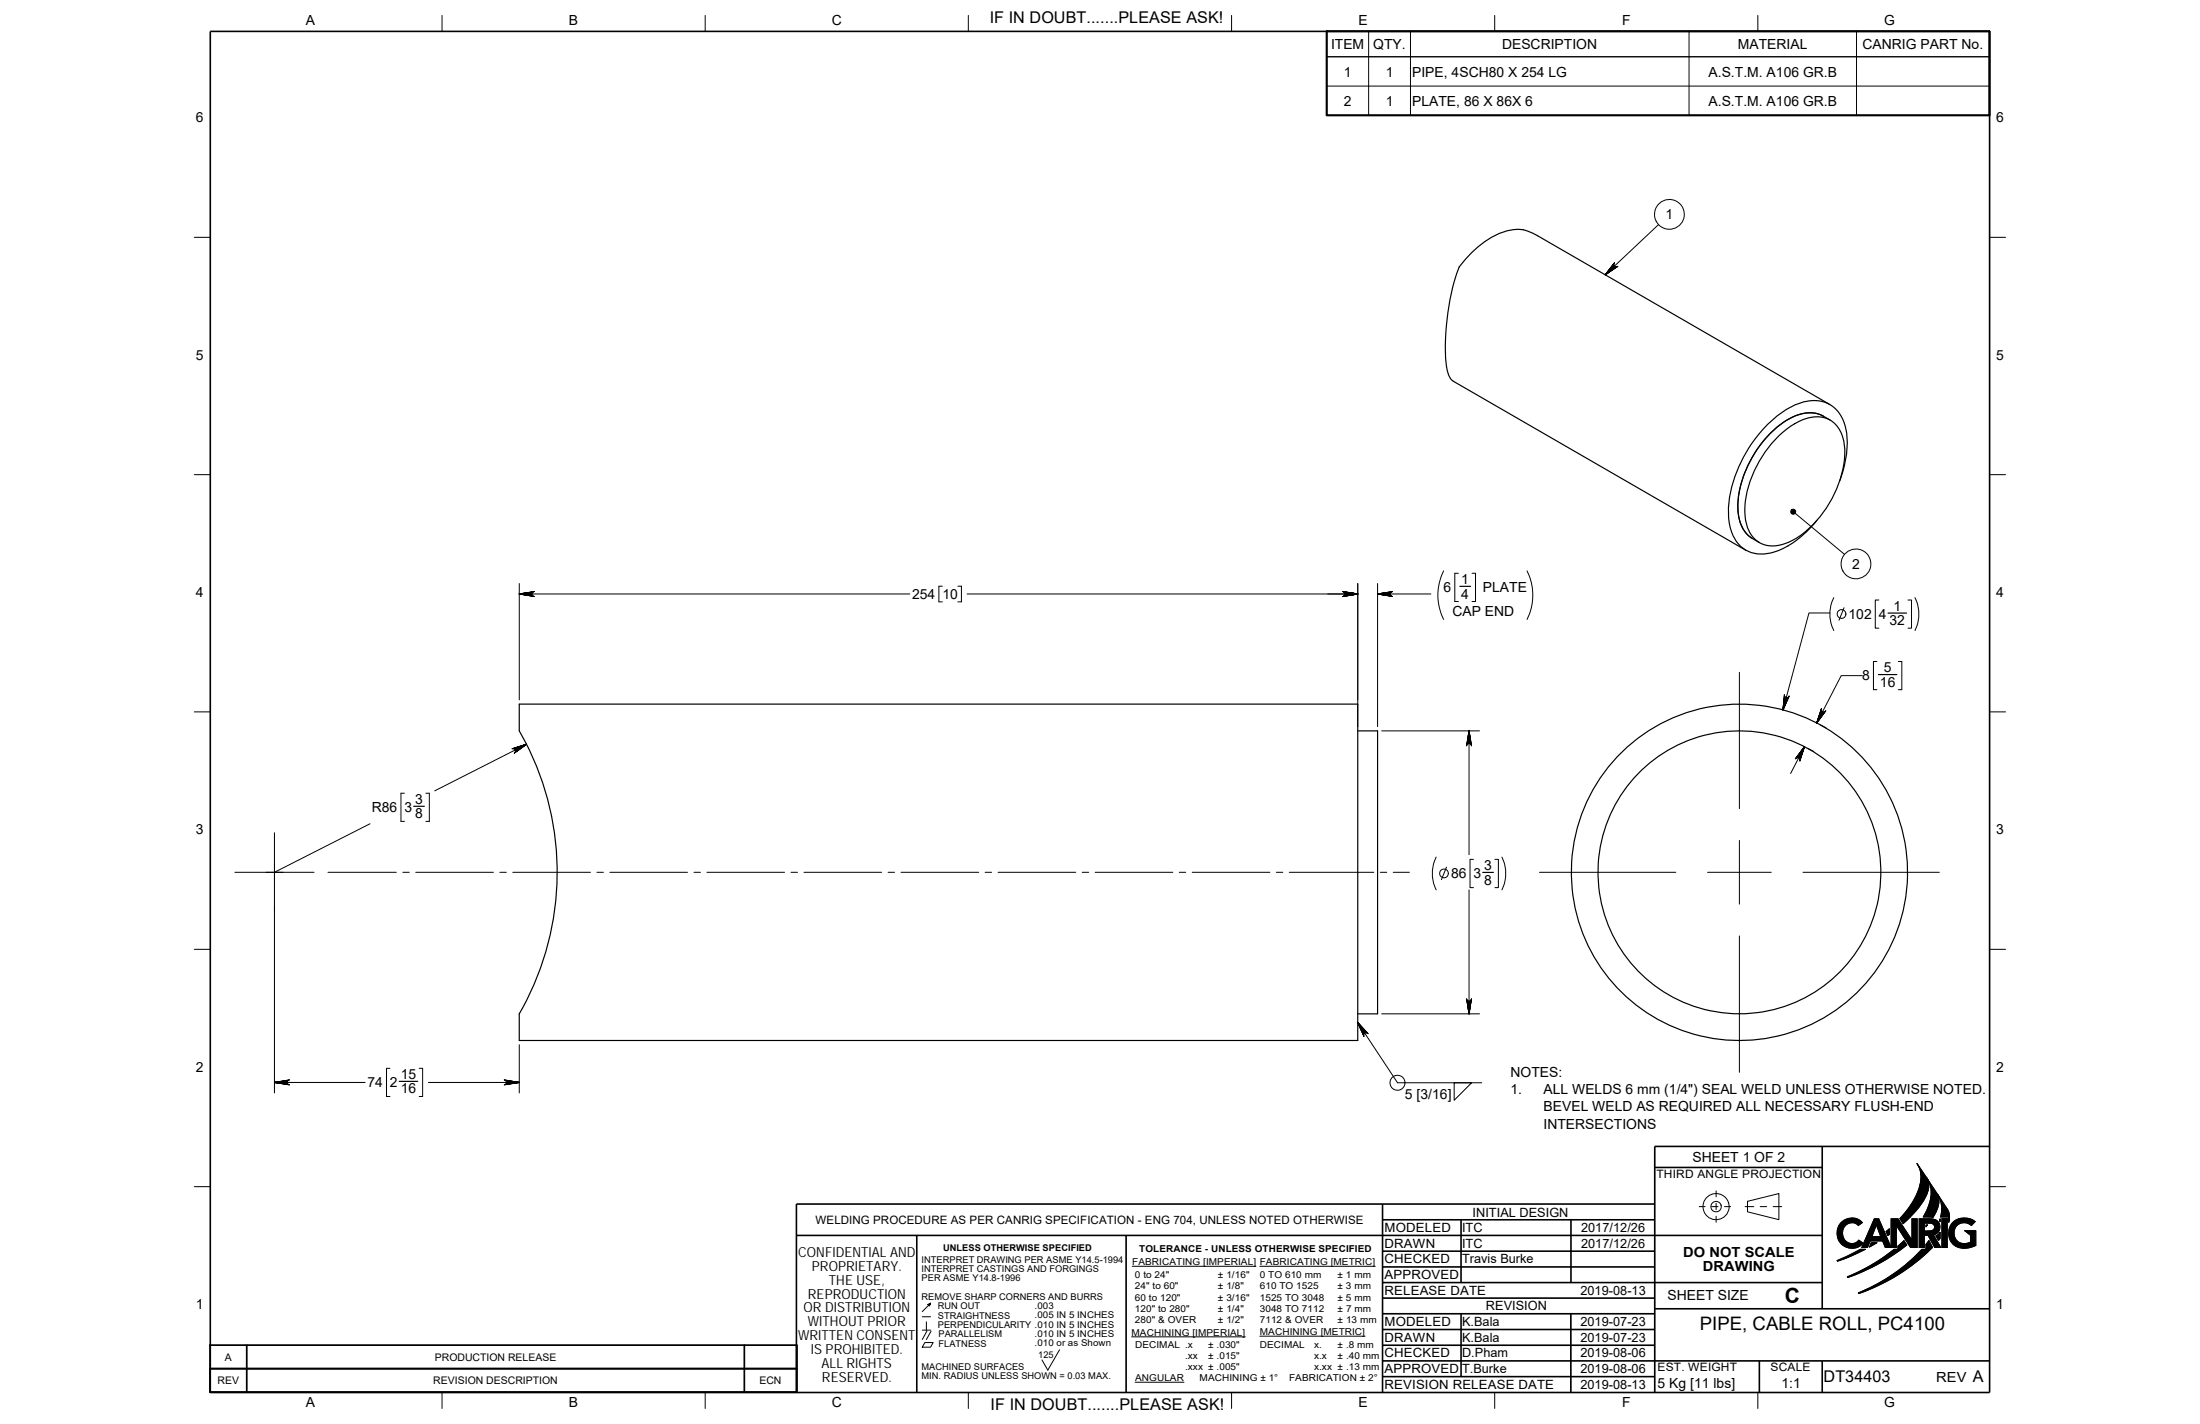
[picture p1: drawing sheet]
<svg xmlns="http://www.w3.org/2000/svg" width="432mm" height="279mm" viewBox="0 0 432 279" stroke-linecap="round" stroke-linejoin="round" font-family="sans-serif">
<g fill="none" stroke="#000" stroke-width=".2">
<path d="M86.8 3v3.2M138.4 3v3.2M190.1 3v3.2M241.7 3v3.2M260.4 16.9h130.1M260.4 11.1h130.1M268.6 6.1v16.5M276.8 6.1v16.5M293.4 3v3.2M331.5 6.1v16.5M345 3v3.2M364.4 6.1v16.5"/>
<path d="M38.1 46.6h3.2M325.5 44.1l-10.4 9.8M390.5 46.6h3.1M38.1 93.1h3.2M390.5 93.1h3.1M101.9 116.5h76.7M101.9 114.5v22.8M185 115h-.7v3.1h.7M188 115h.7v3.1h-.7M189.8 116.5h76.7M266.5 114.5v28.1M270.4 116.5h10.4"/>
<path d="M270.4 114.5v28.1M283.3 112a10.6 10.6 0 0 0 0 9.5M286.2 112.5h-.7v5.5h.7M288.9 112.5h.7v5.5h-.7M299.7 112a10.6 10.6 0 0 1 0 9.5M352 100.4l10 8.4M359.9 117.3a7.2 7.2 0 0 0 0 6.4M361.9 119.3l-.9 2.4M368.8 117.7h-.7v5.6h.7M374.5 117.7h.7v5.6h-.7M375.9 117.3a7.2 7.2 0 0 1 0 6.4M38.1 139.7h3.2"/>
<path d="M341.4 131.9v26.8M359.2 120.3h-4.2l-5.1 19M365.5 132.6h-4.1l-4.8 9.3M368.4 129.8h-.7v5.5h.7M372.6 129.8h.7v5.5h-.7M390.5 139.7h3.1M79.4 155.6h-.7v5.6h.7M83.6 155.6h.7v5.6h-.7M103.3 146l-18 9.2M271.2 143.4h19.2M288.3 143.4v24.3M354.2 146.5l-2.7 5.3"/>
<path d="M354.9 146.9l1.1 .5M357.3 142.2l1.1 .6M46.1 171.2h15.5M53.9 163.4v51M64.4 171.2h13.4M72.6 161.6l-18.7 9.6M79.1 171.2h1.2M81.6 171.2h15.2M98.1 171.2h1.3M100.6 171.2h15.3M117.2 171.2h1.2M119.7 171.2h15.2"/>
<path d="M136.2 171.2h1.3M138.7 171.2h15.3M155.3 171.2h1.2M157.8 171.2h15.2M174.3 171.2h1.3M176.8 171.2h15.3M193.4 171.2h1.2M195.9 171.2h15.2M212.4 171.2h1.3M214.9 171.2h15.3M231.5 171.2h1.2M234 171.2h15.2"/>
<path d="M250.5 171.2h1.3M253 171.2h16.6M270.9 171.2h1.3M273.5 171.2h3.1M281.9 168.2a7.2 7.2 0 0 0 0 6.4M283.9 170.1l-1 2.5M288.3 174.6v24.3M289.2 168.6h-.7v5.6h.7M293.4 168.6h.7v5.6h-.7M294.8 168.2a7.2 7.2 0 0 1 0 6.4M302.2 171.2h26.7M335.2 171.2h12.4"/>
<path d="M341.4 164.9v12.5M353.9 171.2h26.7M38.1 186.3h3.2M271.2 198.9h19.2M341.4 183.6v26.8M390.5 186.3h3.1M53.9 212.4h17.8M76.5 209.6h-.6v5.5h.6M82.3 209.6h.7v5.5h-.7M84.1 212.4h17.8M101.9 205v9.4M266.5 200.6l7.8 11.8h16.5"/>
<path d="M285.4 212.4h3.4l-3.4 3.5zM38.1 232.8h3.2M333.5 236.7h1.2M335.9 236.7h1.3M336.8 233.7v1.1M336.8 236.1v1.3M336.8 238.6v1.2M338.5 236.7h1.2M342.5 236.7h1.7M343 235.7l6.1-1.5v5.1l-6.1-1.5zM345.5 236.7h1.3M348 236.7h1.7"/>
<path d="M367.9 239.1h.8l2.5 5.7v-5.7h1.3l2.8 4.2v-4.2h1v5.7h-1.3l-2.8-4.3v4.3h-2.2l-.5-1.3h-2.4l-.6 1.3h-1.1zM376.3 228.3l1.9 2.8a4.3 4.3 0 0 1-.7 4.5l-1.4 1.9-2.6 2.6-.6-1a13.8 13.8 0 0 0 4.1-8.1l-.3-1.7zM376.7 239.1a5.5 5.5 0 0 1 3.4 .4 1.58 1.58 0 0 1 .6 1.6 1.58 1.58 0 0 1-1.2 1.2l1.4 2.5h-1.2l-1.3-2.4h-.7v2.4h-1zM377.7 240a2.13 2.13 0 0 1 1.9 .3l.1 .2a.88 .88 0 0 1-1.2 1h-.8zM378.2 231.1l2 3.1a3.4 3.4 0 0 1-.2 3.6l-.6 1h-1.9a7.8 7.8 0 0 0 1.2-6.8zM380.3 234.4l1.9 2.9a3 3 0 0 1 .3 2.5v-1h-1.6a5.6 5.6 0 0 0-.6-4.4zM380.8 239.2v.5l-.1-.2zM381.2 239.1h1v5.7M381.2 239.1v5.7h1M390.5 232.8h3.1M181 258.4h1.6M181.8 259.4v1.6"/>
<path d="M182.6 255.7l-1.6 1.6M222.2 248.5h24.3M247.3 248.5h22.6M360.6 247.3l4.5-2.2h1l-4 1.9-1.4 .5zM361.2 240a2.9 2.9 0 0 1 4.3-.1l-.8 .6a1.89 1.89 0 0 0-2.4-.2 1.89 1.89 0 0 0-.6 2.4 1.77 1.77 0 0 0 1.4 1.3 1.77 1.77 0 0 0 1.7-.7l.9 .6a2.95 2.95 0 0 1-4.2 .3 2.95 2.95 0 0 1-.3-4.2zM362.6 250.5a37.4 37.4 0 0 0 9.2-5.4h.7v-.6l1.2-1.1 .5 .9a38.9 38.9 0 0 1-11.5 6.4zM364.7 253.7a35.2 35.2 0 0 0 12.5-8.6h.8v-.9l.6-.8 .7 1.4a37.9 37.9 0 0 1-14.5 9zM367.3 243.8h1.1l-1.5 .9zM368.3 240.3l.8 2.3h-1.7zM370.2 241.6l.6-.5v1.1l-.3 .2zM378 240.3h.3l-.3 .4zM380 242.5l.8-.7v1.2l-.3 .4z"/>
<path d="M383.1 240a3.5 3.5 0 0 1 4.6-.3l-.8 .8a2.08 2.08 0 0 0-2.8 0 2.08 2.08 0 0 0-.1 2.9 2.08 2.08 0 0 0 2.8 .3v-1.3l-1.2-.9h2.2v2.9a3.8 3.8 0 0 1-4.9-.7 3.2 3.2 0 0 1 .2-3.7zM86.8 273.2v3.2M138.4 273.2v3.2M181 261h1.6M181.5 263.4h1.7l-.6 .9h-1.6zM181.9 261.2l-.9 1.6M182.8 261.2l-1 1.6M190.1 273.2v3.2M208 264.8l-2.3 4-1.2-2M222.1 262.3h22.3M222.8 271.2h9.6M241.7 273.2v3.2"/>
<path d="M247.3 262.2h20.6M293.4 273.2v3.2M345 273.2v3.2"/>
<circle cx="327.7" cy="42.1" r="2.92"/>
<circle cx="364.3" cy="110.6" r="2.92"/>
<circle cx="361.4" cy="120.5" r=".86"/>
<circle cx="283.4" cy="171.4" r=".86"/>
<circle cx="274.3" cy="212.4" r="1.47"/>
<circle cx="336.8" cy="236.7" r="1.03"/>
<circle cx="336.8" cy="236.7" r="2.57"/>
</g>
<g fill="none" stroke="#000" stroke-width=".32">
<path d="M41.3 6.2h349.2v267h-349.2zM271.4 239.3h53.4M271.4 236.2v37M286.8 239.3v12.4M308.3 239.3v12.4M324.8 229.1h32.9M324.8 236.2h-168.5v37M357.7 224.9v31.9M390.5 224.9h-65.7v48.3M156.3 242.4h201.4M179.9 242.4v30.8M221 242.4v30.8"/>
<path d="M271.4 245.5h53.4M271.4 248.6h53.4M271.4 257.8h53.4M271.4 254.7h53.4M271.4 251.7h86.3M286.8 257.8v12.3M308.3 257.8v15.4M324.8 256.8h65.7M271.4 267h119.1M271.4 270.1h53.4M271.4 263.9h53.4M271.4 260.9h53.4"/>
<path d="M345.3 267v6.2M357.7 267v6.2"/>
</g>
<g fill="#000" stroke="#000" stroke-width=".2">
<path d="M316.9 51.5l-1.8 2.4z" fill-rule="evenodd"/>
<path d="M316.8 51.7l-1.7 2.2z" fill-rule="evenodd"/>
<path d="M316.8 51.8v.2l-1.7 1.9z" fill-rule="evenodd"/>
<path d="M316.8 52v.2l-1.7 1.7z" fill-rule="evenodd"/>
<path d="M315.1 53.9l1.7-1.7 .1 .1z" fill-rule="evenodd"/>
<path d="M315.1 53.9l1.8-1.6h.2z" fill-rule="evenodd"/>
<path d="M315.1 53.9l2-1.6 .1 .1z" fill-rule="evenodd"/>
<path d="M315.1 53.9l2.3-1.6z" fill-rule="evenodd"/>
<path d="M315.1 53.9l2.5-1.7z" fill-rule="evenodd"/>
<path d="M101.9 116.5l3-.4z" fill-rule="evenodd"/>
<path d="M101.9 116.5l2.8-.4z" fill-rule="evenodd"/>
<path d="M101.9 116.5l2.7-.3-.1 .1z" fill-rule="evenodd"/>
<path d="M101.9 116.5l2.6-.2-.1 .2z" fill-rule="evenodd"/>
<path d="M101.9 116.5h2.5v.1z" fill-rule="evenodd"/>
<path d="M101.9 116.5l2.5 .1 .1 .2z" fill-rule="evenodd"/>
<path d="M101.9 116.5l2.6 .3 .1 .1z" fill-rule="evenodd"/>
<path d="M101.9 116.5l2.8 .5z" fill-rule="evenodd"/>
<path d="M101.9 116.5l3 .6z" fill-rule="evenodd"/>
<path d="M263.5 116.1l3 .4z" fill-rule="evenodd"/>
<path d="M264 116.5h2.5l-2.5 .1z" fill-rule="evenodd"/>
<path d="M264 116.6l2.5-.1-2.6 .3z" fill-rule="evenodd"/>
<path d="M263.9 116.8l2.6-.3-2.7 .4z" fill-rule="evenodd"/>
<path d="M263.7 117l2.8-.5z" fill-rule="evenodd"/>
<path d="M263.5 117.1l3-.6z" fill-rule="evenodd"/>
<path d="M263.7 116.1l2.8 .4z" fill-rule="evenodd"/>
<path d="M263.8 116.2l2.7 .3-2.6-.2z" fill-rule="evenodd"/>
<path d="M263.9 116.3l2.6 .2h-2.5z" fill-rule="evenodd"/>
<path d="M263.5 117.1l3-.6z" fill-rule="evenodd"/>
<path d="M263.7 117l2.8-.5z" fill-rule="evenodd"/>
<path d="M263.9 116.8l2.6-.3-2.7 .4z" fill-rule="evenodd"/>
<path d="M264 116.6l2.5-.1-2.6 .3z" fill-rule="evenodd"/>
<path d="M264 116.5h2.5l-2.5 .1z" fill-rule="evenodd"/>
<path d="M263.9 116.3l2.6 .2h-2.5z" fill-rule="evenodd"/>
<path d="M263.8 116.2l2.7 .3-2.6-.2z" fill-rule="evenodd"/>
<path d="M263.7 116.1l2.8 .4z" fill-rule="evenodd"/>
<path d="M263.5 116.1l3 .4z" fill-rule="evenodd"/>
<path d="M270.4 116.5l2.9 .6z" fill-rule="evenodd"/>
<path d="M270.4 116.5l2.8 .5z" fill-rule="evenodd"/>
<path d="M270.4 116.5l2.5 .3 .1 .1z" fill-rule="evenodd"/>
<path d="M270.4 116.5l2.5 .1v.2z" fill-rule="evenodd"/>
<path d="M270.4 116.5h2.5v.1z" fill-rule="evenodd"/>
<path d="M270.4 116.5l2.5-.2v.2z" fill-rule="evenodd"/>
<path d="M270.4 116.5l2.6-.3-.1 .1z" fill-rule="evenodd"/>
<path d="M270.4 116.5l2.8-.4z" fill-rule="evenodd"/>
<path d="M270.4 116.5l2.9-.4z" fill-rule="evenodd"/>
<path d="M351.6 100.1a.49 .49 0 0 1 .8 .1 .49 .49 0 0 1-.4 .7 .49 .49 0 0 1-.5-.6l.1-.2 .4 .3z" fill-rule="evenodd"/>
<path d="M351.2 136.5l-1.3 2.8z" fill-rule="evenodd"/>
<path d="M351.1 136.7l-1.2 2.6z" fill-rule="evenodd"/>
<path d="M350.8 136.9l.2-.1-1.1 2.5z" fill-rule="evenodd"/>
<path d="M350.7 136.9h.1l-.9 2.4z" fill-rule="evenodd"/>
<path d="M350.5 136.8l.2 .1-.8 2.4z" fill-rule="evenodd"/>
<path d="M350.4 136.8h.1l-.6 2.5z" fill-rule="evenodd"/>
<path d="M350.3 136.6l.1 .2-.5 2.5z" fill-rule="evenodd"/>
<path d="M350.2 136.5l-.3 2.8z" fill-rule="evenodd"/>
<path d="M350.2 136.3l-.3 3z" fill-rule="evenodd"/>
<path d="M101 147.7l2.3-1.7-2.4 1.8z" fill-rule="evenodd"/>
<path d="M101.1 147.6l2.2-1.6-2.3 1.7z" fill-rule="evenodd"/>
<path d="M101.2 147.4l2.1-1.4-2.2 1.6z" fill-rule="evenodd"/>
<path d="M101.1 147.2l2.2-1.2-2.1 1.4z" fill-rule="evenodd"/>
<path d="M101.1 147.1l2.2-1.1-2.2 1.2z" fill-rule="evenodd"/>
<path d="M100.9 147l2.4-1-2.2 1.1z" fill-rule="evenodd"/>
<path d="M100.8 146.9l2.5-.9-2.4 1z" fill-rule="evenodd"/>
<path d="M100.6 146.9l2.7-.9z" fill-rule="evenodd"/>
<path d="M100.5 146.9l2.8-.9z" fill-rule="evenodd"/>
<path d="M288.3 143.4l.5 3z" fill-rule="evenodd"/>
<path d="M288.3 143.4l.5 2.8z" fill-rule="evenodd"/>
<path d="M288.3 143.4l.4 2.6-.1-.1z" fill-rule="evenodd"/>
<path d="M288.3 143.4l.3 2.5h-.2z" fill-rule="evenodd"/>
<path d="M288.3 143.4l.1 2.5h-.2z" fill-rule="evenodd"/>
<path d="M288.3 143.4l-.1 2.5h-.1z" fill-rule="evenodd"/>
<path d="M288.3 143.4l-.2 2.5-.1 .1z" fill-rule="evenodd"/>
<path d="M288.3 143.4l-.4 2.8z" fill-rule="evenodd"/>
<path d="M288.3 143.4l-.5 3z" fill-rule="evenodd"/>
<path d="M354.2 146.5l-.9 2.9z" fill-rule="evenodd"/>
<path d="M354.2 146.5l-.9 2.7z" fill-rule="evenodd"/>
<path d="M354.2 146.5l-.9 2.5-.1-.1z" fill-rule="evenodd"/>
<path d="M354.2 146.5l-1 2.4-.1-.1z" fill-rule="evenodd"/>
<path d="M354.2 146.5l-1.1 2.3-.1-.1z" fill-rule="evenodd"/>
<path d="M354.2 146.5l-1.2 2.2h-.2z" fill-rule="evenodd"/>
<path d="M354.2 146.5l-1.4 2.2h-.2z" fill-rule="evenodd"/>
<path d="M354.2 146.5l-1.7 2.3z" fill-rule="evenodd"/>
<path d="M354.2 146.5l-1.8 2.4z" fill-rule="evenodd"/>
<path d="M357.5 139l-.9 2.9z" fill-rule="evenodd"/>
<path d="M357.5 139.2l-.9 2.7z" fill-rule="evenodd"/>
<path d="M357.5 139.3v.2l-.9 2.4z" fill-rule="evenodd"/>
<path d="M357.5 139.5l.2 .1-1.1 2.3z" fill-rule="evenodd"/>
<path d="M357.7 139.6l.1 .1-1.2 2.2z" fill-rule="evenodd"/>
<path d="M357.8 139.7h.1l-1.3 2.2z" fill-rule="evenodd"/>
<path d="M357.9 139.7h.2l-1.5 2.2z" fill-rule="evenodd"/>
<path d="M358.1 139.7l.1-.1-1.6 2.3z" fill-rule="evenodd"/>
<path d="M358.2 139.6l.2-.2-1.8 2.5z" fill-rule="evenodd"/>
<path d="M287.8 196l.5 2.9z" fill-rule="evenodd"/>
<path d="M287.9 196.1l.4 2.8z" fill-rule="evenodd"/>
<path d="M288 196.3l.1 .1 .2 2.5z" fill-rule="evenodd"/>
<path d="M288.1 196.4h.1l.1 2.5z" fill-rule="evenodd"/>
<path d="M288.2 196.4h.2l-.1 2.5z" fill-rule="evenodd"/>
<path d="M288.4 196.4h.2l-.3 2.5z" fill-rule="evenodd"/>
<path d="M288.6 196.4l.1-.1-.4 2.6z" fill-rule="evenodd"/>
<path d="M288.8 196.1l-.5 2.8z" fill-rule="evenodd"/>
<path d="M288.8 196l-.5 2.9z" fill-rule="evenodd"/>
<path d="M53.9 212.4l2.9 .5z" fill-rule="evenodd"/>
<path d="M53.9 212.4l2.8 .4z" fill-rule="evenodd"/>
<path d="M53.9 212.4l2.6 .3z" fill-rule="evenodd"/>
<path d="M53.9 212.4h2.5v.2z" fill-rule="evenodd"/>
<path d="M53.9 212.4l2.5-.1v.1z" fill-rule="evenodd"/>
<path d="M53.9 212.4l2.5-.3v.2z" fill-rule="evenodd"/>
<path d="M53.9 212.4l2.6-.4z" fill-rule="evenodd"/>
<path d="M53.9 212.4l2.8-.5z" fill-rule="evenodd"/>
<path d="M53.9 212.4l2.9-.5z" fill-rule="evenodd"/>
<path d="M99 212.9l2.9-.5z" fill-rule="evenodd"/>
<path d="M99.1 212.8l2.8-.4z" fill-rule="evenodd"/>
<path d="M99.4 212.6l2.5-.2-2.6 .3z" fill-rule="evenodd"/>
<path d="M99.4 212.4h2.5l-2.5 .2z" fill-rule="evenodd"/>
<path d="M99.4 212.3l2.5 .1h-2.5z" fill-rule="evenodd"/>
<path d="M99.4 212.1l2.5 .3-2.5-.1z" fill-rule="evenodd"/>
<path d="M99.3 212l2.6 .4z" fill-rule="evenodd"/>
<path d="M99.1 211.9l2.8 .5z" fill-rule="evenodd"/>
<path d="M99 211.9l2.9 .5z" fill-rule="evenodd"/>
<path d="M266.5 200.6l2 2.2z" fill-rule="evenodd"/>
<path d="M266.5 200.6l1.9 2.1z" fill-rule="evenodd"/>
<path d="M266.5 200.6l1.7 2.1-.1-.1z" fill-rule="evenodd"/>
<path d="M266.5 200.6l1.6 2-.2 .1z" fill-rule="evenodd"/>
<path d="M266.5 200.6l1.4 2.1-.1 .1z" fill-rule="evenodd"/>
<path d="M266.5 200.6l1.3 2.2-.1 .1z" fill-rule="evenodd"/>
<path d="M266.5 200.6l1.2 2.3v.2z" fill-rule="evenodd"/>
<path d="M266.5 200.6l1.2 2.6z" fill-rule="evenodd"/>
<path d="M266.5 200.6l1.2 2.8z" fill-rule="evenodd"/>
<path d="M361.5 239.8a2.81 2.81 0 0 1 4 .1l-.8 .6a1.82 1.82 0 0 0-2-.4 1.82 1.82 0 0 0-1.1 1.8 1.83 1.83 0 0 0 1.1 1.9 1.83 1.83 0 0 0 2.1-.5l.9 .6a2.95 2.95 0 0 1-4.3 .1 2.95 2.95 0 0 1 .1-4.2z" fill-rule="evenodd"/>
<path d="M371.2 239.1h1.3l2.8 4.2v-4.2h1v5.7h-1.3l-2.8-4.3v4.3h-1z" fill-rule="evenodd"/>
<path d="M376.3 228.3l2 3a3.8 3.8 0 0 1-.5 3.9l-2 2.7-2.3 2.2-.6-1a14.8 14.8 0 0 0 4.1-7.6 4.8 4.8 0 0 0-.7-3.2z" fill-rule="evenodd"/>
<path d="M378.3 231.3l1.9 2.9a3.9 3.9 0 0 1-.3 3.8l-.5 .8h-1.9a8.9 8.9 0 0 0 1.4-5.9z" fill-rule="evenodd"/>
<path d="M380.8 239.2v.5l-.1-.2z" fill-rule="evenodd"/>
<path d="M380.3 234.4l1.9 2.9a3.1 3.1 0 0 1 .3 2.5v-1h-1.6a5.5 5.5 0 0 0-.6-4.4z" fill-rule="evenodd"/>
<path d="M383.3 239.9a3.5 3.5 0 0 1 4.4-.2l-.8 .8a2.07 2.07 0 0 0-2.8 0 2.07 2.07 0 0 0-.2 2.8 2.07 2.07 0 0 0 2.8 .5l.1-1.4-1.2-.9h2.2v2.9a3.9 3.9 0 0 1-4.7-.5 3.2 3.2 0 0 1 .2-4z" fill-rule="evenodd"/>
<path d="M182.2 256l.4-.3z" fill-rule="evenodd"/>
<path d="M182.1 256l.5-.3z" fill-rule="evenodd"/>
<path d="M182.3 256l.3-.3z" fill-rule="evenodd"/>
<path d="M182.6 255.7l-.2 .6z" fill-rule="evenodd"/>
<path d="M360.6 247.3l4.5-2.2h1l-3.8 1.8-1.6 .6z" fill-rule="evenodd"/>
<path d="M364.7 253.7l2.2-1 2.8-1.5a35.1 35.1 0 0 0 7.5-6.1h.8v-.9l.6-.8 .7 1.4a38.1 38.1 0 0 1-14.5 9z" fill-rule="evenodd"/>
<path d="M367.9 239.1l-2.5 5.7h1.1l.6-1.3h2.4l.5 1.3h1.2l-2.5-5.7zM368.3 240.3l.8 2.3h-1.7z" fill-rule="evenodd"/>
<path d="M367.3 243.8h1.1l-1.5 .9z" fill-rule="evenodd"/>
<path d="M370.2 241.6l.6-.5v1.1l-.3 .2z" fill-rule="evenodd"/>
<path d="M362.6 250.5l.5-.2a18.7 18.7 0 0 0 4.7-2.4l4-2.8h.7a1.12 1.12 0 0 1 .5-1.1l.7-.6 .5 .9a38.9 38.9 0 0 1-11.5 6.4z" fill-rule="evenodd"/>
<path d="M378 240.3h.3l-.3 .4z" fill-rule="evenodd"/>
<path d="M377.7 240h1.4l.4 .2 .2 .3a.83 .83 0 0 1-.3 .9 .83 .83 0 0 1-.8 .1h-.9zM376.7 239.1v5.7h1v-2.4h.7l1.3 2.4h1.2l-1.4-2.5a1.58 1.58 0 0 0 1.3-1.8 1.58 1.58 0 0 0-1.8-1.4z" fill-rule="evenodd"/>
<path d="M380 242.5l.8-.7v1.2l-.3 .4z" fill-rule="evenodd"/>
<path d="M381.2 239.1v5.7h1v-5.7z" fill-rule="evenodd"/>
</g>
<g fill="none" stroke="#000" stroke-width=".23">
<path d="M359.2 79.4l-57.4-33.2a7.4 7.4 0 0 0-7.8-.3 20.3 20.3 0 0 0-7.6 6.5 44.6 44.6 0 0 0-2.4 20.2 3.1 3.1 0 0 0 1.3 2.2l57.3 33.2M348.9 85.7a12.8 12.8 0 0 1 7-3.9 5.1 5.1 0 0 1 5.8 4 16.5 16.5 0 0 1-1.7 11.3 20 20 0 0 1-9 9.3 6 6 0 0 1-6.5-.5 8.8 8.8 0 0 1-1.9-7.7 22.7 22.7 0 0 1 6.3-12.5zM357.8 81.6a6.9 6.9 0 0 0-6.9 .7 21.6 21.6 0 0 0-9.8 17.3 6.6 6.6 0 0 0 2.9 6.1M357.8 81.6a6.6 6.6 0 0 0-6.6 .6 21.5 21.5 0 0 0-10.1 17.7 6.8 6.8 0 0 0 2.9 5.8M357.8 81.6l1.4 .8M361.1 94.3a17.8 17.8 0 0 0 .8-11.5 6.1 6.1 0 0 0-7.4-4 18.6 18.6 0 0 0-10 7.3 24.8 24.8 0 0 0-5.2 15.3 7.5 7.5 0 0 0 4.3 7 9 9 0 0 0 7.3-1.3 21.4 21.4 0 0 0 5.7-5M286.5 115h2.1M344 105.7l1.3 .8M101.9 138.2h164.6v66h-164.6v-5.3a55.5 55.5 0 0 0 0-55.5zM368.7 132.4h3.6M370.6 120.3h3.6M81.2 158.2h2.1"/>
<path d="M266.5 143.4h3.9v55.5h-3.9M291 171.2h2.1M78.4 212.2h3.6"/>
<circle cx="341.4" cy="171.2" r="27.8"/>
<circle cx="341.4" cy="171.2" r="33"/>
</g>
<path d="M260.4 6.1h130.1v16.5h-130.1zM41.2 268.5h115.2zM41.2 263.9h115.2v9.3h-115.2zM48.4 263.9v9.3M146.1 263.9v9.3M156.4 263.9v9.3h-115.2v-4.7" fill="none" stroke="#000" stroke-width=".34"/>
<text font-size="4.1" x="350.3" y="255.7">C</text>
<text font-size="3.6" x="333.6" y="261">PIPE, CABLE ROLL, PC4100</text>
<g font-size="3.2">
<text x="194.2" y="4.5">IF IN DOUBT.......PLEASE ASK!</text>
<text x="357.9" y="271.2">DT34403</text>
<text x="387.2" y="271.2">A</text>
<text x="194.4" y="276.6">IF IN DOUBT.......PLEASE ASK!</text>
</g>
<g font-size="2.7">
<text x="60" y="4.8">A</text>
<text x="111.7" y="4.8">B</text>
<text x="163.2" y="4.8">C</text>
<text x="266.6" y="4.8">E</text>
<text x="318.4" y="4.8">F</text>
<text x="369.8" y="4.8">G</text>
<text x="261.2" y="9.7">ITEM QTY.</text>
<text x="294.8" y="9.7">DESCRIPTION</text>
<text x="341.1" y="9.7">MATERIAL</text>
<text x="365.6" y="9.7">CANRIG PART No.</text>
<text x="263.8" y="15">1</text>
<text x="272" y="15">1</text>
<text x="277.2" y="15">PIPE, 4SCH80 X 254 LG</text>
<text x="335.3" y="15">A.S.T.M. A106 GR.B</text>
<text x="38.4" y="24">6</text>
<text x="263.8" y="20.8">2</text>
<text x="272" y="20.8">1</text>
<text x="277.2" y="20.8">PLATE, 86 X 86X 6</text>
<text x="335.3" y="20.8">A.S.T.M. A106 GR.B</text>
<text x="391.8" y="24">6</text>
<text x="326.9" y="42.9">1</text>
<text x="38.4" y="70.5">5</text>
<text x="391.8" y="70.5">5</text>
<text x="363.5" y="111.5">2</text>
<text x="38.4" y="117.1">4</text>
<text x="179" y="117.5">254</text>
<text x="185" y="117.5">10</text>
<text x="283.3" y="116.2">6</text>
<text x="286.8" y="117.4">4</text>
<text x="286.8" y="114.6">1</text>
<text x="291" y="116.2">PLATE</text>
<text x="371.6" y="119.9">1</text>
<text x="391.8" y="117.1">4</text>
<text x="285.1" y="120.9">CAP END</text>
<text x="362.8" y="121.4">102</text>
<text x="368.8" y="121.4">4</text>
<text x="370.9" y="122.7">32</text>
<text x="369.7" y="131.9">5</text>
<text x="365.5" y="133.5">8</text>
<text x="369" y="134.7">16</text>
<text x="73" y="159.3">R86</text>
<text x="79.4" y="159.3">3</text>
<text x="81.5" y="160.6">8</text>
<text x="81.5" y="157.8">3</text>
<text x="38.4" y="163.7">3</text>
<text x="391.8" y="163.7">3</text>
<text x="284.8" y="172.3">86</text>
<text x="289.2" y="172.3">3</text>
<text x="291.3" y="173.6">8</text>
<text x="291.3" y="170.8">3</text>
<text x="38.4" y="210.2">2</text>
<text x="72.1" y="213.3">74</text>
<text x="76.5" y="213.3">2</text>
<text x="78.7" y="214.5">16</text>
<text x="78.7" y="211.8">15</text>
<text x="275.8" y="215.6">5 [3/16]</text>
<text x="296.5" y="211.3">NOTES:</text>
<text x="296.5" y="214.7">1.</text>
<text x="303" y="214.7">ALL WELDS 6 mm (1/4&quot;) SEAL WELD UNLESS OTHERWISE NOTED.</text>
<text x="391.8" y="210.2">2</text>
<text x="303" y="218.1">BEVEL WELD AS REQUIRED ALL NECESSARY FLUSH-END</text>
<text x="303" y="221.4">INTERSECTIONS</text>
<text x="332.2" y="227.9">SHEET 1 OF 2</text>
<text x="156.7" y="246.5">CONFIDENTIAL AND</text>
<text x="159.3" y="249.3">PROPRIETARY.</text>
<text x="330.4" y="246.6">DO NOT SCALE</text>
<text x="334.2" y="249.4">DRAWING</text>
<text x="38.4" y="256.8">1</text>
<text x="157.7" y="257.5">OR DISTRIBUTION</text>
<text x="158.6" y="254.8">REPRODUCTION</text>
<text x="162.7" y="252">THE USE,</text>
<text x="327.3" y="255.1">SHEET SIZE</text>
<text x="391.8" y="256.8">1</text>
<text x="156.7" y="263">WRITTEN CONSENT</text>
<text x="158.6" y="260.2">WITHOUT PRIOR</text>
<text x="159.2" y="265.7">IS PROHIBITED.</text>
<text x="161.2" y="268.5">ALL RIGHTS</text>
<text x="60" y="276">A</text>
<text x="111.7" y="276">B</text>
<text x="161.3" y="271.2">RESERVED.</text>
<text x="163.2" y="276">C</text>
<text x="266.6" y="276">E</text>
<text x="318.4" y="276">F</text>
<text x="325.3" y="272.4">5 Kg [11 lbs]</text>
<text x="349.7" y="272.4">1:1</text>
<text x="369.8" y="276">G</text>
<text x="380" y="271.2">REV</text>
</g>
<g font-size="2.5">
<text x="289" y="238.7">INITIAL DESIGN</text>
<text x="271.8" y="244.8">DRAWN</text>
<text x="271.8" y="241.7">MODELED</text>
<text x="287" y="244.8">ITC</text>
<text x="287" y="241.7">ITC</text>
<text x="310.3" y="244.8">2017/12/26</text>
<text x="310.3" y="241.7">2017/12/26</text>
<text x="271.8" y="251">APPROVED</text>
<text x="271.8" y="247.8">CHECKED</text>
<text x="287" y="247.8">Travis Burke</text>
<text x="271.8" y="254">RELEASE DATE</text>
<text x="291.7" y="257.1">REVISION</text>
<text x="310.2" y="254">2019-08-13</text>
<text x="271.8" y="263.2">DRAWN</text>
<text x="271.8" y="260.2">MODELED</text>
<text x="287" y="260.2">K.Bala</text>
<text x="287" y="263.2">K.Bala</text>
<text x="310.2" y="260.2">2019-07-23</text>
<text x="310.2" y="263.2">2019-07-23</text>
<text x="271.8" y="269.4">APPROVED</text>
<text x="271.8" y="266.3">CHECKED</text>
<text x="287" y="269.4">T.Burke</text>
<text x="287" y="266.3">D.Pham</text>
<text x="310.2" y="269.4">2019-08-06</text>
<text x="310.2" y="266.3">2019-08-06</text>
<text x="271.8" y="272.6">REVISION RELEASE DATE</text>
<text x="310.2" y="272.6">2019-08-13</text>
</g>
<g font-size="2.3">
<text x="325.1" y="231.1">THIRD ANGLE PROJECTION</text>
<text x="160.1" y="240.1">WELDING PROCEDURE AS PER CANRIG SPECIFICATION - ENG 704, UNLESS NOTED OTHERWISE</text>
<text x="325.3" y="269">EST. WEIGHT</text>
<text x="347.5" y="269">SCALE</text>
</g>
<g font-size="2.1">
<text x="44.2" y="267">A</text>
<text x="85.3" y="267">PRODUCTION RELEASE</text>
<text x="42.7" y="271.6">REV</text>
<text x="85" y="271.6">REVISION DESCRIPTION</text>
<text x="149" y="271.6">ECN</text>
</g>
<g font-size="1.9">
<text x="223.6" y="245.7">TOLERANCE - UNLESS OTHERWISE SPECIFIED</text>
<text x="222.2" y="248.2">FABRICATING [IMPERIAL] FABRICATING [METRIC]</text>
<text x="222.8" y="250.7">0 to 24&quot;</text>
<text x="239.1" y="250.7">± 1/16&quot;</text>
<text x="247.3" y="250.7">0 TO 610 mm</text>
<text x="262.5" y="250.7">± 1 mm</text>
<text x="222.8" y="255.3">60 to 120&quot;</text>
<text x="222.8" y="257.4">120&quot; to 280&quot;</text>
<text x="222.8" y="253">24&quot; to 60&quot;</text>
<text x="239.1" y="255.3">± 3/16&quot;</text>
<text x="239.1" y="257.4">± 1/4&quot;</text>
<text x="239.1" y="253">± 1/8&quot;</text>
<text x="247.3" y="255.3">1525 TO 3048</text>
<text x="247.3" y="253">610 TO 1525</text>
<text x="247.3" y="257.4">3048 TO 7112</text>
<text x="262.5" y="253">± 3 mm</text>
<text x="262.5" y="255.3">± 5 mm</text>
<text x="262.5" y="257.4">± 7 mm</text>
<text x="222.1" y="262.1">MACHINING [IMPERIAL]</text>
<text x="222.8" y="259.6">280&quot; &amp; OVER</text>
<text x="239.1" y="259.6">± 1/2&quot;</text>
<text x="247.3" y="262">MACHINING [METRIC]</text>
<text x="247.3" y="259.6">7112 &amp; OVER</text>
<text x="262.5" y="259.6">± 13 mm</text>
<text x="222.8" y="264.5">DECIMAL .x</text>
<text x="232.6" y="266.6">.xx</text>
<text x="232.6" y="268.8">.xxx ± .005&quot;</text>
<text x="237.1" y="266.6">± .015&quot;</text>
<text x="237.1" y="264.5">± .030&quot;</text>
<text x="247.3" y="264.5">DECIMAL</text>
<text x="257.9" y="264.5">x.</text>
<text x="257.9" y="268.8">x.xx ± .13 mm</text>
<text x="257.9" y="266.6">x.x</text>
<text x="262.5" y="266.6">± .40 mm</text>
<text x="262.5" y="264.5">± .8 mm</text>
<text x="222.8" y="271">ANGULAR</text>
<text x="235.5" y="271">MACHINING ± 1°</text>
<text x="253" y="271">FABRICATION ± 2°</text>
</g>
<g font-size="1.8">
<text x="185.1" y="245.4">UNLESS OTHERWISE SPECIFIED</text>
<text x="180.9" y="247.8">INTERPRET DRAWING PER ASME Y14.5-1994</text>
<text x="180.9" y="249.6">INTERPRET CASTINGS AND FORGINGS</text>
<text x="180.9" y="251.4">PER ASME Y14.8-1996</text>
<text x="180.9" y="255.1">REMOVE SHARP CORNERS AND BURRS</text>
<text x="184.1" y="256.9">RUN OUT</text>
<text x="203.1" y="256.8">.003</text>
<text x="184.1" y="260.6">PERPENDICULARITY .010 IN 5 INCHES</text>
<text x="184.1" y="258.7">STRAIGHTNESS</text>
<text x="184.2" y="262.4">PARALLELISM</text>
<text x="203.1" y="258.7">.005 IN 5 INCHES</text>
<text x="203.1" y="262.3">.010 IN 5 INCHES</text>
<text x="180.9" y="268.8">MACHINED SURFACES</text>
<text x="184.2" y="264.2">FLATNESS</text>
<text x="203.1" y="264.1">.010 or as Shown</text>
<text x="203.8" y="266.4">125</text>
<text x="180.9" y="270.6">MIN. RADIUS UNLESS SHOWN = 0.03 MAX.</text>
</g>
</svg>
